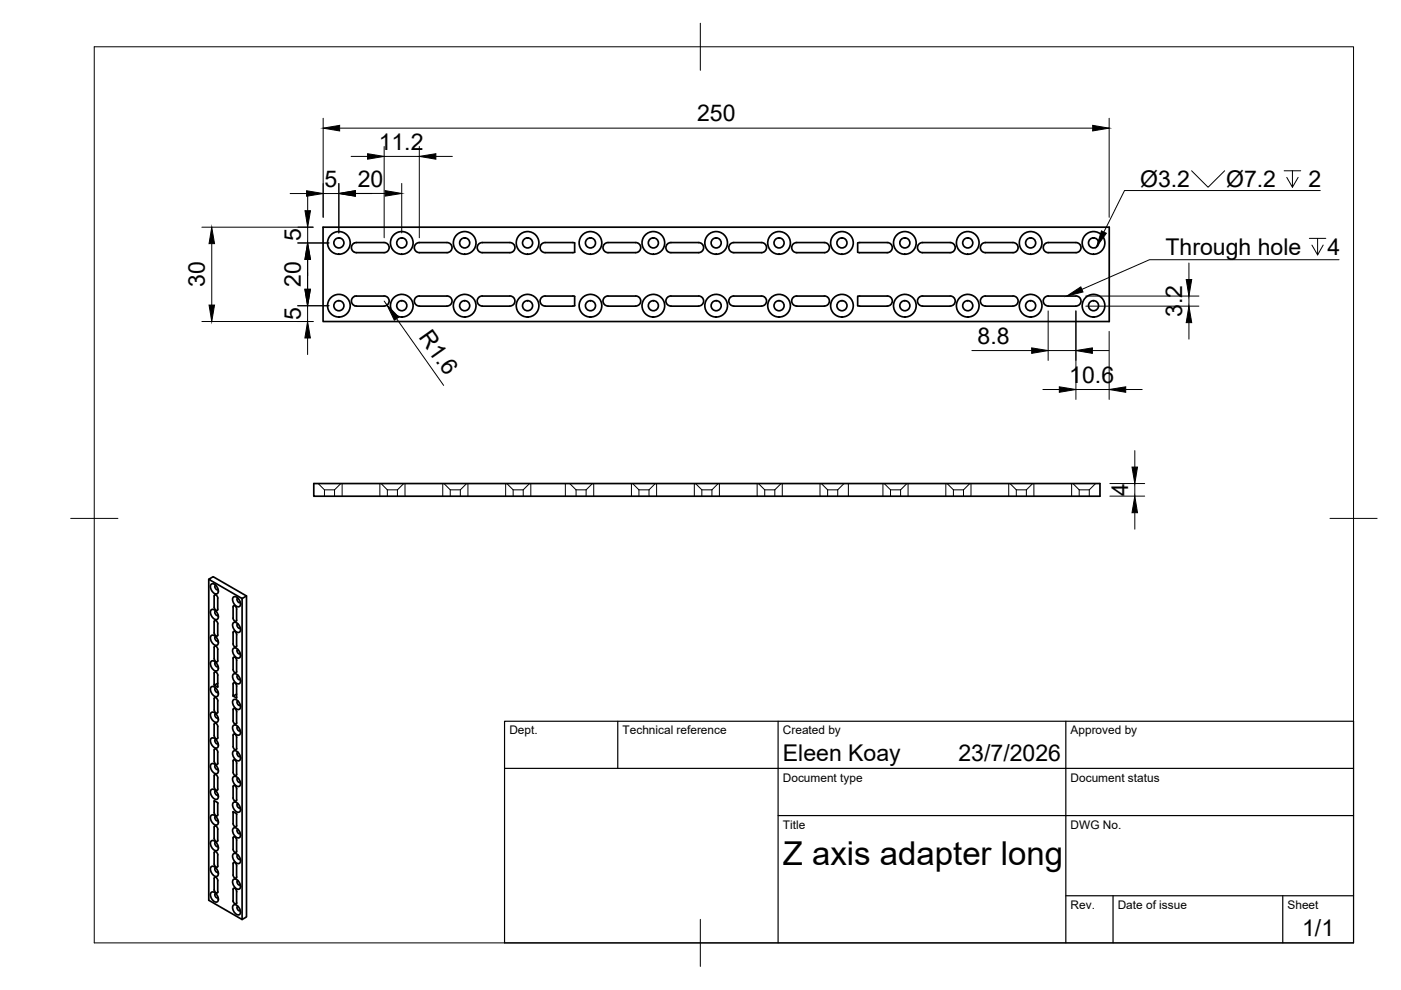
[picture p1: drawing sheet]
<svg xmlns="http://www.w3.org/2000/svg" width="297mm" height="210mm" viewBox="0 0 297 210" stroke-linecap="round" stroke-linejoin="round" font-family="sans-serif">
<!-- layer: Visible -->
<g fill="none" stroke="#000" stroke-width=".36">
<path d="M68.5 48.2h166.7v20h-166.7zM74.9 51.7l.7-.3h5.8a1.07 1.07 0 0 1 1.1 1.1 1.07 1.07 0 0 1-1.1 1.1h-5.8a1.07 1.07 0 0 1-1-.7 1.07 1.07 0 0 1 .3-1.2zM88.3 51.6l.6-.2h5.9a1.07 1.07 0 0 1 1 1.1 1.07 1.07 0 0 1-1 1.1h-5.9a1.07 1.07 0 0 1-1-.8 1.07 1.07 0 0 1 .4-1.2zM108.1 51.4h-5.9a1.07 1.07 0 0 0-1 1.1 1.07 1.07 0 0 0 1 1.1h5.9M108.1 51.4a1.07 1.07 0 0 1 1.1 1.1 1.07 1.07 0 0 1-1.1 1.1M115.6 51.4h6l.2 .1v2l-6.2 .1M115.6 51.4a1.07 1.07 0 0 0-1.1 1.1 1.07 1.07 0 0 0 1.1 1.1M128.1 51.9l.8-.5h5.9a1.07 1.07 0 0 1 1 1.1 1.07 1.07 0 0 1-1 1.1h-5.9a1.07 1.07 0 0 1-.9-.6 1.07 1.07 0 0 1 .1-1.1zM141.6 51.6l.6-.2h5.9a1.07 1.07 0 0 1 1.1 1.1 1.07 1.07 0 0 1-1.1 1.1h-5.8a1.07 1.07 0 0 1-1.1-.8 1.07 1.07 0 0 1 .4-1.2zM155 51.6l.6-.2h5.8a1.07 1.07 0 0 1 1.1 1.1 1.07 1.07 0 0 1-1.1 1.1h-5.8a1.07 1.07 0 0 1-1-.8 1.07 1.07 0 0 1 .4-1.2zM174.8 51.4h-5.9a1.07 1.07 0 0 0-1 1.1 1.07 1.07 0 0 0 1 1.1h5.9M174.8 51.4a1.07 1.07 0 0 1 1.1 1.1 1.07 1.07 0 0 1-1.1 1.1"/>
<path d="M181.9 51.5l6.2-.1a1.07 1.07 0 0 1 1.1 1.1 1.07 1.07 0 0 1-1.1 1.1l-6.2-.1zM201.4 51.4h-5.8a1.07 1.07 0 0 0-1.1 1.1 1.07 1.07 0 0 0 1.1 1.1h5.8M201.5 51.4a1.07 1.07 0 0 1 1 1.1 1.07 1.07 0 0 1-1 1.1M208.9 51.4h5.9a1.07 1.07 0 0 1 1.1 1.1 1.07 1.07 0 0 1-1.1 1.1h-5.9M208.9 51.4a1.07 1.07 0 0 0-1 1.1 1.07 1.07 0 0 0 1 1.1M221.6 51.6l.7-.2h5.8a1.07 1.07 0 0 1 1.1 1.1 1.07 1.07 0 0 1-1.1 1.1h-5.8a1.07 1.07 0 0 1-1.1-.8 1.07 1.07 0 0 1 .4-1.2zM75.6 64.9h5.8M81.4 64.9a1.06 1.06 0 0 0 1.1-1.1 1.06 1.06 0 0 0-1.1-1h-5.8a1.07 1.07 0 0 0-1.1 1 1.07 1.07 0 0 0 1.1 1.1M88.9 64.9h5.9M94.8 64.9a1.07 1.07 0 0 0 1-1.1 1.07 1.07 0 0 0-1-1h-5.9a1.06 1.06 0 0 0-1.1 1 1.06 1.06 0 0 0 1.1 1.1M102.2 64.9h5.9M108.1 62.8h-5.9a1.07 1.07 0 0 0-1 1 1.07 1.07 0 0 0 1 1.1"/>
<path d="M108.1 62.8a1.07 1.07 0 0 1 1.1 1 1.07 1.07 0 0 1-1.1 1.1M115.6 62.8h6.2M115.6 64.9h5.8M115.6 62.8a1.07 1.07 0 0 0-1.1 1 1.07 1.07 0 0 0 1.1 1.1M121.8 62.9v1.9l-.4 .1M128.9 64.9h5.9M134.8 64.9a1.07 1.07 0 0 0 1-1.1 1.07 1.07 0 0 0-1-1h-5.9a1.06 1.06 0 0 0-1.1 1 1.06 1.06 0 0 0 1.1 1.1M142.2 64.9h5.9M148.1 64.9a1.07 1.07 0 0 0 1.1-1.1 1.07 1.07 0 0 0-1.1-1h-5.9a1.06 1.06 0 0 0-1 1 1.06 1.06 0 0 0 1.1 1.1M155.6 64.9h5.8M161.4 64.9a1.07 1.07 0 0 0 1.1-1.1 1.07 1.07 0 0 0-1.1-1h-5.8a1.06 1.06 0 0 0-1.1 1 1.06 1.06 0 0 0 1.1 1.1M168.9 64.9h5.9"/>
<path d="M174.8 62.8h-5.9a1.07 1.07 0 0 0-1 1 1.07 1.07 0 0 0 1 1.1M174.8 62.8a1.07 1.07 0 0 1 1.1 1 1.07 1.07 0 0 1-1.1 1.1M181.8 62.9l.1 1.9 .4 .1M181.9 62.8h6.2a1.06 1.06 0 0 1 1.1 1 1.06 1.06 0 0 1-1.1 1.1M182.2 64.9h5.9M195.6 64.9h5.8M201.4 62.8h-5.8a1.07 1.07 0 0 0-1.1 1 1.07 1.07 0 0 0 1.1 1.1M201.5 62.8a1.07 1.07 0 0 1 1 1 1.07 1.07 0 0 1-1 1.1M208.9 62.8h5.9a1.07 1.07 0 0 1 1.1 1 1.07 1.07 0 0 1-1.1 1.1M208.9 64.9h5.9M208.9 62.8a1.07 1.07 0 0 0-1 1 1.07 1.07 0 0 0 1 1.1M222.2 64.9h5.9"/>
<path d="M228.1 64.9a1.06 1.06 0 0 0 1.1-1.1 1.06 1.06 0 0 0-1.1-1h-5.8a1.07 1.07 0 0 0-1.1 1 1.07 1.07 0 0 0 1.1 1.1M66.5 102.5h166.7v2.7h-166.7zM44.3 122.8l.9-.5 7.1 4.1-1 .5zM44.3 122.8v68.1l7 4.1v-68.1M44.9 129.2a1.38 1.38 0 0 1 1.2 2.1 1.38 1.38 0 0 1-1.2-2.1zM44.9 123.8a1.38 1.38 0 0 1 1.2 2.1 1.38 1.38 0 0 1-1.2-2.1zM44.9 134.7a1.38 1.38 0 0 1 1.2 2.1 1.38 1.38 0 0 1-1.2-2.1zM45.4 137.2l.2-.2a.72 .72 0 0 1 .6 .7v2.4l-.2 .3a.74 .74 0 0 1-.6-.7v-2.4M45.5 126.2l.1-.1a.72 .72 0 0 1 .6 .7v2.4l-.2 .3a.74 .74 0 0 1-.6-.7zM45.5 131.6l.1-.1a.72 .72 0 0 1 .6 .7v2.4l-.2 .3a.74 .74 0 0 1-.6-.7zM45.7 124.1a.54 .54 0 0 0 0 .6 .54 .54 0 0 0 .6 .3M45.7 129.5a.54 .54 0 0 0 0 .7 .54 .54 0 0 0 .6 .2"/>
<path d="M45.7 135a.54 .54 0 0 0 0 .6 .54 .54 0 0 0 .6 .3M49.4 128.7l.2-.3a.74 .74 0 0 1 .6 .7M49.4 128.7v2.4a.6 .6 0 0 0 .7 .6l.1-.2M49.6 126.5a1.38 1.38 0 0 1 1.2 2.1 1.38 1.38 0 0 1-1.2-2.1zM49.6 132a1.38 1.38 0 0 1 1.2 2.1 1.38 1.38 0 0 1-1.2-2.1zM49.6 137.4a1.38 1.38 0 0 1 1.2 2.1 1.38 1.38 0 0 1-1.2-2.1zM50.2 129.1v2.4M50.2 134.6v2.4M50.2 134.5a.6 .6 0 0 0-.7-.6l-.1 2.6a.6 .6 0 0 0 .7 .7l.1-.2M50.4 126.8a.54 .54 0 0 0 0 .7 .54 .54 0 0 0 .6 .2M50.4 132.2a.54 .54 0 0 0 0 .7 .54 .54 0 0 0 .6 .2M50.4 137.7a.54 .54 0 0 0 0 .6 .54 .54 0 0 0 .6 .3"/>
<path d="M52.3 126.4v68l-1 .6M44.9 140.1a1.38 1.38 0 0 1 1.2 2.1 1.38 1.38 0 0 1-1.2-2.1zM44.9 145.6a1.38 1.38 0 0 1 1.2 2.1 1.38 1.38 0 0 1-1.2-2.1zM44.9 151a1.38 1.38 0 0 1 1.2 2.1 1.38 1.38 0 0 1-1.2-2.1zM44.9 156.5a1.38 1.38 0 0 1 1.2 2.1 1.38 1.38 0 0 1-1.2-2.1zM45.4 153.6l.2-.3a.74 .74 0 0 1 .6 .7v2.4l-.2 .3a.74 .74 0 0 1-.6-.7v-2.4M45.5 142.5l.1-.1a.72 .72 0 0 1 .6 .7l-.1 2.6-.7-.4v-.2zM45.5 147.9h.1a.74 .74 0 0 1 .6 .7v2.4l-.2 .2-.4-.2-.2-.4zM45.7 140.4a.54 .54 0 0 0 0 .7 .54 .54 0 0 0 .6 .2M45.7 145.9a.54 .54 0 0 0 0 .6 .54 .54 0 0 0 .6 .3M45.7 151.3a.54 .54 0 0 0 0 .6 .54 .54 0 0 0 .6 .3M45.7 156.8a.54 .54 0 0 0 0 .6 .54 .54 0 0 0 .6 .3"/>
<path d="M46.2 159.5v2.4l-.2 .2a.74 .74 0 0 1-.6-.7M46.2 144.9l-.8 .4M46.2 159.5a.6 .6 0 0 0-.7-.7l-.1 2.6M49.4 142a.6 .6 0 0 0 .7 .6l.1-.2M49.4 150.4l.2-.2a.74 .74 0 0 1 .6 .7M49.4 152.8a.6 .6 0 0 0 .7 .7l.1-.2M49.4 150.5v2.4M49.4 147.6l.7 .4 .1-.2M49.6 142.9a1.38 1.38 0 0 1 1.2 2.1 1.38 1.38 0 0 1-1.2-2.1zM49.6 148.3a1.38 1.38 0 0 1 1.2 2.1 1.38 1.38 0 0 1-1.2-2.1zM49.6 153.8a1.38 1.38 0 0 1 1.2 2 1.38 1.38 0 0 1-1.2-2zM49.6 159.2a1.38 1.38 0 0 1 1.2 2.1 1.38 1.38 0 0 1-1.2-2.1z"/>
<path d="M50.2 147.2l-.8 .4M50.2 140v2.4M50.2 145.5v2.3M50.2 150.9v2.4M50.2 156.4v2.3M50.2 145.5a.6 .6 0 0 0-.7-.7l-.1 2.8M50.2 140a.6 .6 0 0 0-.7-.6l-.1 2.6M50.2 156.3a.6 .6 0 0 0-.7-.6v2.8l.5 .5 .2-.3M50.4 143.1a.54 .54 0 0 0 0 .7 .54 .54 0 0 0 .6 .3M50.4 148.6a.54 .54 0 0 0 0 .6 .54 .54 0 0 0 .6 .3M50.4 154a.54 .54 0 0 0 0 .7 .54 .54 0 0 0 .6 .2M50.4 159.5a.54 .54 0 0 0 0 .6 .54 .54 0 0 0 .6 .3"/>
<path d="M44.9 167.4a1.38 1.38 0 0 1 1.2 2 1.38 1.38 0 0 1-1.2-2zM44.9 161.9a1.38 1.38 0 0 1 1.2 2.1 1.38 1.38 0 0 1-1.2-2.1zM44.9 172.8a1.38 1.38 0 0 1 1.2 2.1 1.38 1.38 0 0 1-1.2-2.1zM44.9 178.2a1.38 1.38 0 0 1 1.2 2.1 1.38 1.38 0 0 1-1.2-2.1zM45.4 175.4v2.4M45.4 175.4l.2-.3a.74 .74 0 0 1 .6 .7v2.4l-.2 .3a.74 .74 0 0 1-.6-.7M45.4 169.8l.8 .5v2.5l-.2 .2-.4-.2-.2-.5zM45.5 164.3l.1-.1a.74 .74 0 0 1 .6 .7v2.4l-.2 .3-.4-.2-.2-.5zM45.7 178.5a.54 .54 0 0 0 0 .7 .54 .54 0 0 0 .6 .2M45.7 162.2a.54 .54 0 0 0 0 .6 .54 .54 0 0 0 .6 .3M45.7 167.6a.54 .54 0 0 0 0 .7 .54 .54 0 0 0 .6 .2M45.7 173.1a.54 .54 0 0 0 0 .6 .54 .54 0 0 0 .6 .3"/>
<path d="M49.4 174.6a.6 .6 0 0 0 .7 .7l.1-.2M49.4 172.2v2.4M49.4 172.1v.1M49.4 172.1l.7 .4 .1 .2M49.6 164.6a1.38 1.38 0 0 1 1.2 2.1 1.38 1.38 0 0 1-1.2-2.1zM49.6 170.1a1.38 1.38 0 0 1 1.2 2.1 1.38 1.38 0 0 1-1.2-2.1zM49.6 175.5a1.38 1.38 0 0 1 1.2 2.1 1.38 1.38 0 0 1-1.2-2.1zM50.2 161.8v2.4M50.2 167.2v2.4M50.2 172.7v2.4M50.2 178.1v2.4M50.2 167.2a.6 .6 0 0 0-.7-.6v2.8l.5 .5 .2-.3"/>
<path d="M50.2 161.8a.6 .6 0 0 0-.7-.6l-.1 2.5a.59 .59 0 0 0 .7 .7l.1-.2M50.2 178.1a.6 .6 0 0 0-.7-.6v2.8l.5 .5 .2-.3M50.4 164.9a.54 .54 0 0 0 0 .7 .54 .54 0 0 0 .6 .2M50.4 170.4a.54 .54 0 0 0 0 .6 .54 .54 0 0 0 .6 .3M50.4 175.8a.54 .54 0 0 0 0 .7 .54 .54 0 0 0 .6 .2M44.9 183.7a1.38 1.38 0 0 1 1.2 2.1 1.38 1.38 0 0 1-1.2-2.1zM44.9 189.2a1.38 1.38 0 0 1 1.2 2 1.38 1.38 0 0 1-1.2-2zM45.4 183.2v-2.4l.2-.3a.74 .74 0 0 1 .6 .7v2.5M45.4 183.2a.6 .6 0 0 0 .7 .6l.1-.2M45.7 189.4a.54 .54 0 0 0 0 .7 .54 .54 0 0 0 .6 .2M45.7 184a.54 .54 0 0 0 0 .6 .54 .54 0 0 0 .6 .3M46.2 189.1v.1a.44 .44 0 0 1-.6 0 .44 .44 0 0 1-.2-.5v-2.4l.2-.3a.74 .74 0 0 1 .6 .7v2.4"/>
<path d="M49.6 181a1.38 1.38 0 0 1 1.2 2.1 1.38 1.38 0 0 1-1.2-2.1zM49.6 186.4a1.38 1.38 0 0 1 1.2 2.1 1.38 1.38 0 0 1-1.2-2.1zM49.6 191.9a1.38 1.38 0 0 1 1.2 2 1.38 1.38 0 0 1-1.2-2zM50.2 183.6v2.4M50.2 189v2.4M50.2 183.6a.6 .6 0 0 0-.7-.7l-.1 2.6a.59 .59 0 0 0 .7 .7l.1-.2M50.2 189a.6 .6 0 0 0-.7-.6l-.1 2.6a.54 .54 0 0 0 .7 .6l.1-.2M50.4 192.1a.54 .54 0 0 0 0 .7 .54 .54 0 0 0 .6 .3M50.4 186.7a.54 .54 0 0 0 0 .6 .54 .54 0 0 0 .6 .3M50.4 181.2a.54 .54 0 0 0 0 .7 .54 .54 0 0 0 .6 .3"/>
<circle cx="71.9" cy="51.5" r="1.07"/>
<circle cx="71.9" cy="51.5" r="2.4"/>
<circle cx="85.2" cy="51.5" r="1.07"/>
<circle cx="85.2" cy="51.5" r="2.4"/>
<circle cx="98.5" cy="51.5" r="1.07"/>
<circle cx="98.5" cy="51.5" r="2.4"/>
<circle cx="111.9" cy="51.5" r="1.07"/>
<circle cx="111.9" cy="51.5" r="2.4"/>
<circle cx="125.2" cy="51.5" r="1.07"/>
<circle cx="125.2" cy="51.5" r="2.4"/>
<circle cx="138.5" cy="51.5" r="1.07"/>
<circle cx="138.5" cy="51.5" r="2.4"/>
<circle cx="151.8" cy="51.5" r="1.07"/>
<circle cx="151.8" cy="51.5" r="2.4"/>
<circle cx="165.2" cy="51.5" r="1.07"/>
<circle cx="165.2" cy="51.5" r="2.4"/>
<circle cx="178.5" cy="51.5" r="1.07"/>
<circle cx="178.5" cy="51.5" r="2.4"/>
<circle cx="191.8" cy="51.5" r="1.07"/>
<circle cx="191.8" cy="51.5" r="2.4"/>
<circle cx="205.2" cy="51.5" r="1.07"/>
<circle cx="205.2" cy="51.5" r="2.4"/>
<circle cx="218.5" cy="51.5" r="1.07"/>
<circle cx="218.5" cy="51.5" r="2.4"/>
<circle cx="231.8" cy="51.5" r="1.07"/>
<circle cx="231.8" cy="51.5" r="2.4"/>
<circle cx="71.9" cy="64.8" r="1.07"/>
<circle cx="71.9" cy="64.8" r="2.4"/>
<circle cx="85.2" cy="64.8" r="1.07"/>
<circle cx="85.2" cy="64.8" r="2.4"/>
<circle cx="98.5" cy="64.8" r="1.07"/>
<circle cx="98.5" cy="64.8" r="2.4"/>
<circle cx="111.9" cy="64.8" r="1.07"/>
<circle cx="111.9" cy="64.8" r="2.4"/>
<circle cx="125.2" cy="64.8" r="1.07"/>
<circle cx="125.2" cy="64.8" r="2.4"/>
<circle cx="138.5" cy="64.8" r="1.07"/>
<circle cx="138.5" cy="64.8" r="2.4"/>
<circle cx="151.8" cy="64.8" r="1.07"/>
<circle cx="151.8" cy="64.8" r="2.4"/>
<circle cx="165.2" cy="64.8" r="1.07"/>
<circle cx="165.2" cy="64.8" r="2.4"/>
<circle cx="178.5" cy="64.8" r="1.07"/>
<circle cx="178.5" cy="64.8" r="2.4"/>
<circle cx="191.8" cy="64.8" r="1.07"/>
<circle cx="191.8" cy="64.8" r="2.4"/>
<circle cx="205.2" cy="64.8" r="1.07"/>
<circle cx="205.2" cy="64.8" r="2.4"/>
<circle cx="218.5" cy="64.8" r="1.07"/>
<circle cx="218.5" cy="64.8" r="2.4"/>
<circle cx="231.8" cy="64.8" r="1.07"/>
<circle cx="231.8" cy="64.8" r="2.4"/>
</g>
<!-- layer: Hidden -->
<g fill="none" stroke="#000" stroke-width=".21">
<path d="M67.5 102.5l1.3 1.4v1.3M68.8 103.9h2.1M70.9 103.9v1.3M72.3 102.5l-1.4 1.4M72.5 102.5v2.7M80.5 102.5v2.7M80.8 102.5l1.3 1.4M82.1 103.9h2.2M82.1 103.9v1.3M84.3 103.9v1.3M85.6 102.5l-1.3 1.4M85.9 102.5v2.7"/>
<path d="M93.9 102.5v2.7M94.1 102.5l1.4 1.4M95.5 103.9h2.1M95.5 103.9v1.3M97.6 103.9v1.3M98.9 102.5l-1.3 1.4M99.2 102.5v2.7M107.2 102.5v2.7M107.5 102.5l1.3 1.4M108.8 103.9h2.1M108.8 103.9v1.3M110.9 103.9v1.3"/>
<path d="M112.3 102.5l-1.4 1.4M112.5 102.5v2.7M119.9 102.5v2.7M120.8 102.5l1.3 1.4M122.1 103.9h2.2M122.1 103.9v1.3M124.3 103.9v1.3M125.6 102.5l-1.3 1.4M125.9 102.5v2.7M133.9 102.5v2.7M134.1 102.5l1.4 1.4M135.5 103.9h2.1"/>
<path d="M135.5 103.9v1.3M137.6 103.9v1.3M138.9 102.5l-1.3 1.4M139.2 102.5v2.7M147.2 102.5v2.7M147.5 102.5l1.3 1.4M148.8 103.9h2.1M148.8 103.9v1.3M150.9 103.9v1.3M152.3 102.5l-1.4 1.4M152.5 102.5v2.7M160.5 102.5v2.7"/>
<path d="M160.8 102.5l1.3 1.4M162.1 103.9h2.2M162.1 103.9v1.3M164.3 103.9v1.3M165.6 102.5l-1.3 1.4M165.9 102.5v2.7M173.9 102.5v2.7M174.1 102.5l1.4 1.4M175.5 103.9h2.1M175.5 103.9v1.3M177.6 103.9v1.3M178.9 102.5l-1.3 1.4"/>
<path d="M179.9 102.5v2.7M187.2 102.5v2.7M187.5 102.5l1.3 1.4M188.8 103.9h2.1M188.8 103.9v1.3M190.9 103.9v1.3M192.3 102.5l-1.4 1.4M192.5 102.5v2.7M200.5 102.5v2.7M200.8 102.5l1.3 1.4M202.1 103.9h2.2M202.1 103.9v1.3"/>
<path d="M204.3 103.9v1.3M205.6 102.5l-1.3 1.4M205.9 102.5v2.7M213.9 102.5v2.7M214.1 102.5l1.4 1.4M215.5 103.9h2.1M215.5 103.9v1.3M217.6 103.9v1.3M218.9 102.5l-1.3 1.4M219.2 102.5v2.7M227.2 102.5v2.7M227.5 102.5l1.3 1.4"/>
<path d="M228.8 103.9h2.1M228.8 103.9v1.3M230.9 103.9v1.3M232.3 102.5l-1.4 1.4"/>
</g>
<!-- layer: BORDER -->
<path d="M20 9.9h267v190h-267zM148.5 4.9v10M15 109.9h10M282 109.9h10M148.5 194.9v10" fill="none" stroke="#000" stroke-width=".21"/>
<!-- layer: TITLEBLOCK -->
<path d="M107 152.9h180v47h-180zM131 152.9v10M165 152.9v47M226 152.9v47M107 162.9h180M165 172.9h122M226 189.9h61M236 189.9v10M272 189.9v10" fill="none" stroke="#000" stroke-width=".25"/>
<!-- layer: FD_Dimensions -->
<g fill="none" stroke="#000" stroke-width=".21">
<path d="M68.5 25.1v21M71.8 38.9v10.5M72 27.2h159.7M74.4 33.2h3.5M81.4 31.1v19.3M81.4 33.2h7.5M85.2 38.9v10.5M88.9 31.1v19.3M92.4 33.2h3.5M235.2 25.1v21M42.8 48.2h23.6M44.9 51.7v13"/>
<path d="M61.5 41h3.5M63.1 51.5h6.6M65.2 55v6.3M65.2 41.2v3.5M65.2 48.2v3.3M65.2 55v3.5M68.5 41h3.3M81.7 41h-6.3M252.1 55.8v3.5M42.8 68.2h23.6M63.1 64.8h6.6M65.2 64.8v3.4"/>
<path d="M65.2 71.7v3.5M81.4 63.8l.7 .9M84.1 67.6l10 14.1M206.1 74.3h12.6M222.2 65.9v10.5M222.2 74.3h5.9M228.1 65.9v18.8M230.2 62.8h24M230.2 64.9h24M231.6 74.3h3.5M235.2 70.3v14.4M252.1 62.8v2.1"/>
<path d="M252.1 68.4v3.5M221.1 82.6h3.5M228.1 82.6h7.1M238.7 82.6h3.5M240.6 95.5v3.5M235.3 102.5h7.4M235.3 105.2h7.4M240.6 102.5v2.7M240.6 108.7v3.5"/>
</g>
<g fill="#000" stroke="#000" stroke-width=".21">
<path d="M68.5 27.2l3.5-.6v1.2zM77.9 32.6l3.5 .6-3.5 .6zM88.9 33.2l3.5-.6v1.2zM231.7 26.6l3.5 .6-3.5 .6zM44.9 48.2l.6 3.5h-1.2zM65.2 51.5l.6 3.5h-1.2zM65.2 51.5l.6 3.5h-1.1zM64.7 44.7h1.1l-.6 3.5zM65 40.4l3.5 .6-3.5 .6zM71.8 41l3.6-.6v1.2zM81.7 40.4l3.5 .6-3.5 .6zM251.5 59.3h1.2l-.6 3.5z"/>
<path d="M44.3 64.7h1.2l-.6 3.5zM64.6 61.3h1.2l-.6 3.5zM65.2 68.2l.6 3.5h-1.2zM82.1 64.7l2.5 2.5-1 .7zM218.7 73.8l3.5 .5-3.5 .6zM228.1 74.3l3.5-.5v1.1zM252.1 64.9l.6 3.5h-1.2zM224.6 82l3.5 .6-3.5 .6zM235.2 82.6l3.5-.6v1.2zM240 99h1.2l-.6 3.5zM240.6 105.2l.6 3.5h-1.2z"/>
</g>
<!-- layer: Leaders -->
<path d="M252.6 36.2l3.5 3.5 3.6-3.5M272.3 36.2h3.5M274 36.2v3.5l-1.2-2.1M275.2 37.6l-1.2 2.1M277.6 50.5h3.5M279.4 50.5v3.6l-1.2-2.1M279.9 40.4h-41.5l-4.4 8.8M280.5 52l-1.1 2.1M283.9 55.1h-40.2l-14.3 6.3" fill="none" stroke="#000" stroke-width=".21"/>
<path d="M233.5 49l1.1 .5-2.1 2.8zM226.2 62.8l3-2 .4 1.1z" fill="#000" stroke="#000" stroke-width=".21"/>
<text font-size="7" x="166" y="183.4">Z axis adapter long</text>
<g font-size="4.9">
<text x="147.8" y="25.7">250</text>
<text x="80.3" y="31.8">11.2</text>
<text x="68.8" y="39.6">5</text>
<text x="75.8" y="39.6">20</text>
<text x="241.7" y="39.7">Ø3.2</text>
<text x="260" y="39.7">Ø7.2</text>
<text x="277.5" y="39.7">2</text>
<text x="63.8" y="51.2" transform="rotate(-90 63.8 51.2)">5</text>
<text x="247.1" y="54.1">Through hole</text>
<text x="281.4" y="54.1">4</text>
<text x="43.4" y="60.9" transform="rotate(-90 43.4 60.9)">30</text>
<text x="63.8" y="60.8" transform="rotate(-90 63.8 60.8)">20</text>
<text x="63.8" y="67.9" transform="rotate(-90 63.8 67.9)">5</text>
<text x="88.6" y="71.5" transform="rotate(55 88.6 71.5)">R1.6</text>
<text x="250.6" y="67.2" transform="rotate(-90 250.6 67.2)">3.2</text>
<text x="207.3" y="72.9">8.8</text>
<text x="226.7" y="81.1">10.6</text>
<text x="239.2" y="105.1" transform="rotate(-90 239.2 105.1)">4</text>
<text x="166" y="161.4">Eleen Koay</text>
<text x="203.2" y="161.4">23/7/2026</text>
<text x="276.1" y="198.6">1/1</text>
</g>
<g font-size="2.5">
<text x="108" y="155.7">Dept.</text>
<text x="132" y="155.7">Technical reference</text>
<text x="166" y="155.7">Created by</text>
<text x="227" y="155.7">Approved by</text>
<text x="166" y="165.7">Document type</text>
<text x="227" y="165.7">Document status</text>
<text x="166" y="175.7">Title</text>
<text x="227" y="175.7">DWG No.</text>
<text x="227" y="192.7">Rev.</text>
<text x="237" y="192.7">Date of issue</text>
<text x="273" y="192.7">Sheet</text>
</g>
</svg>
